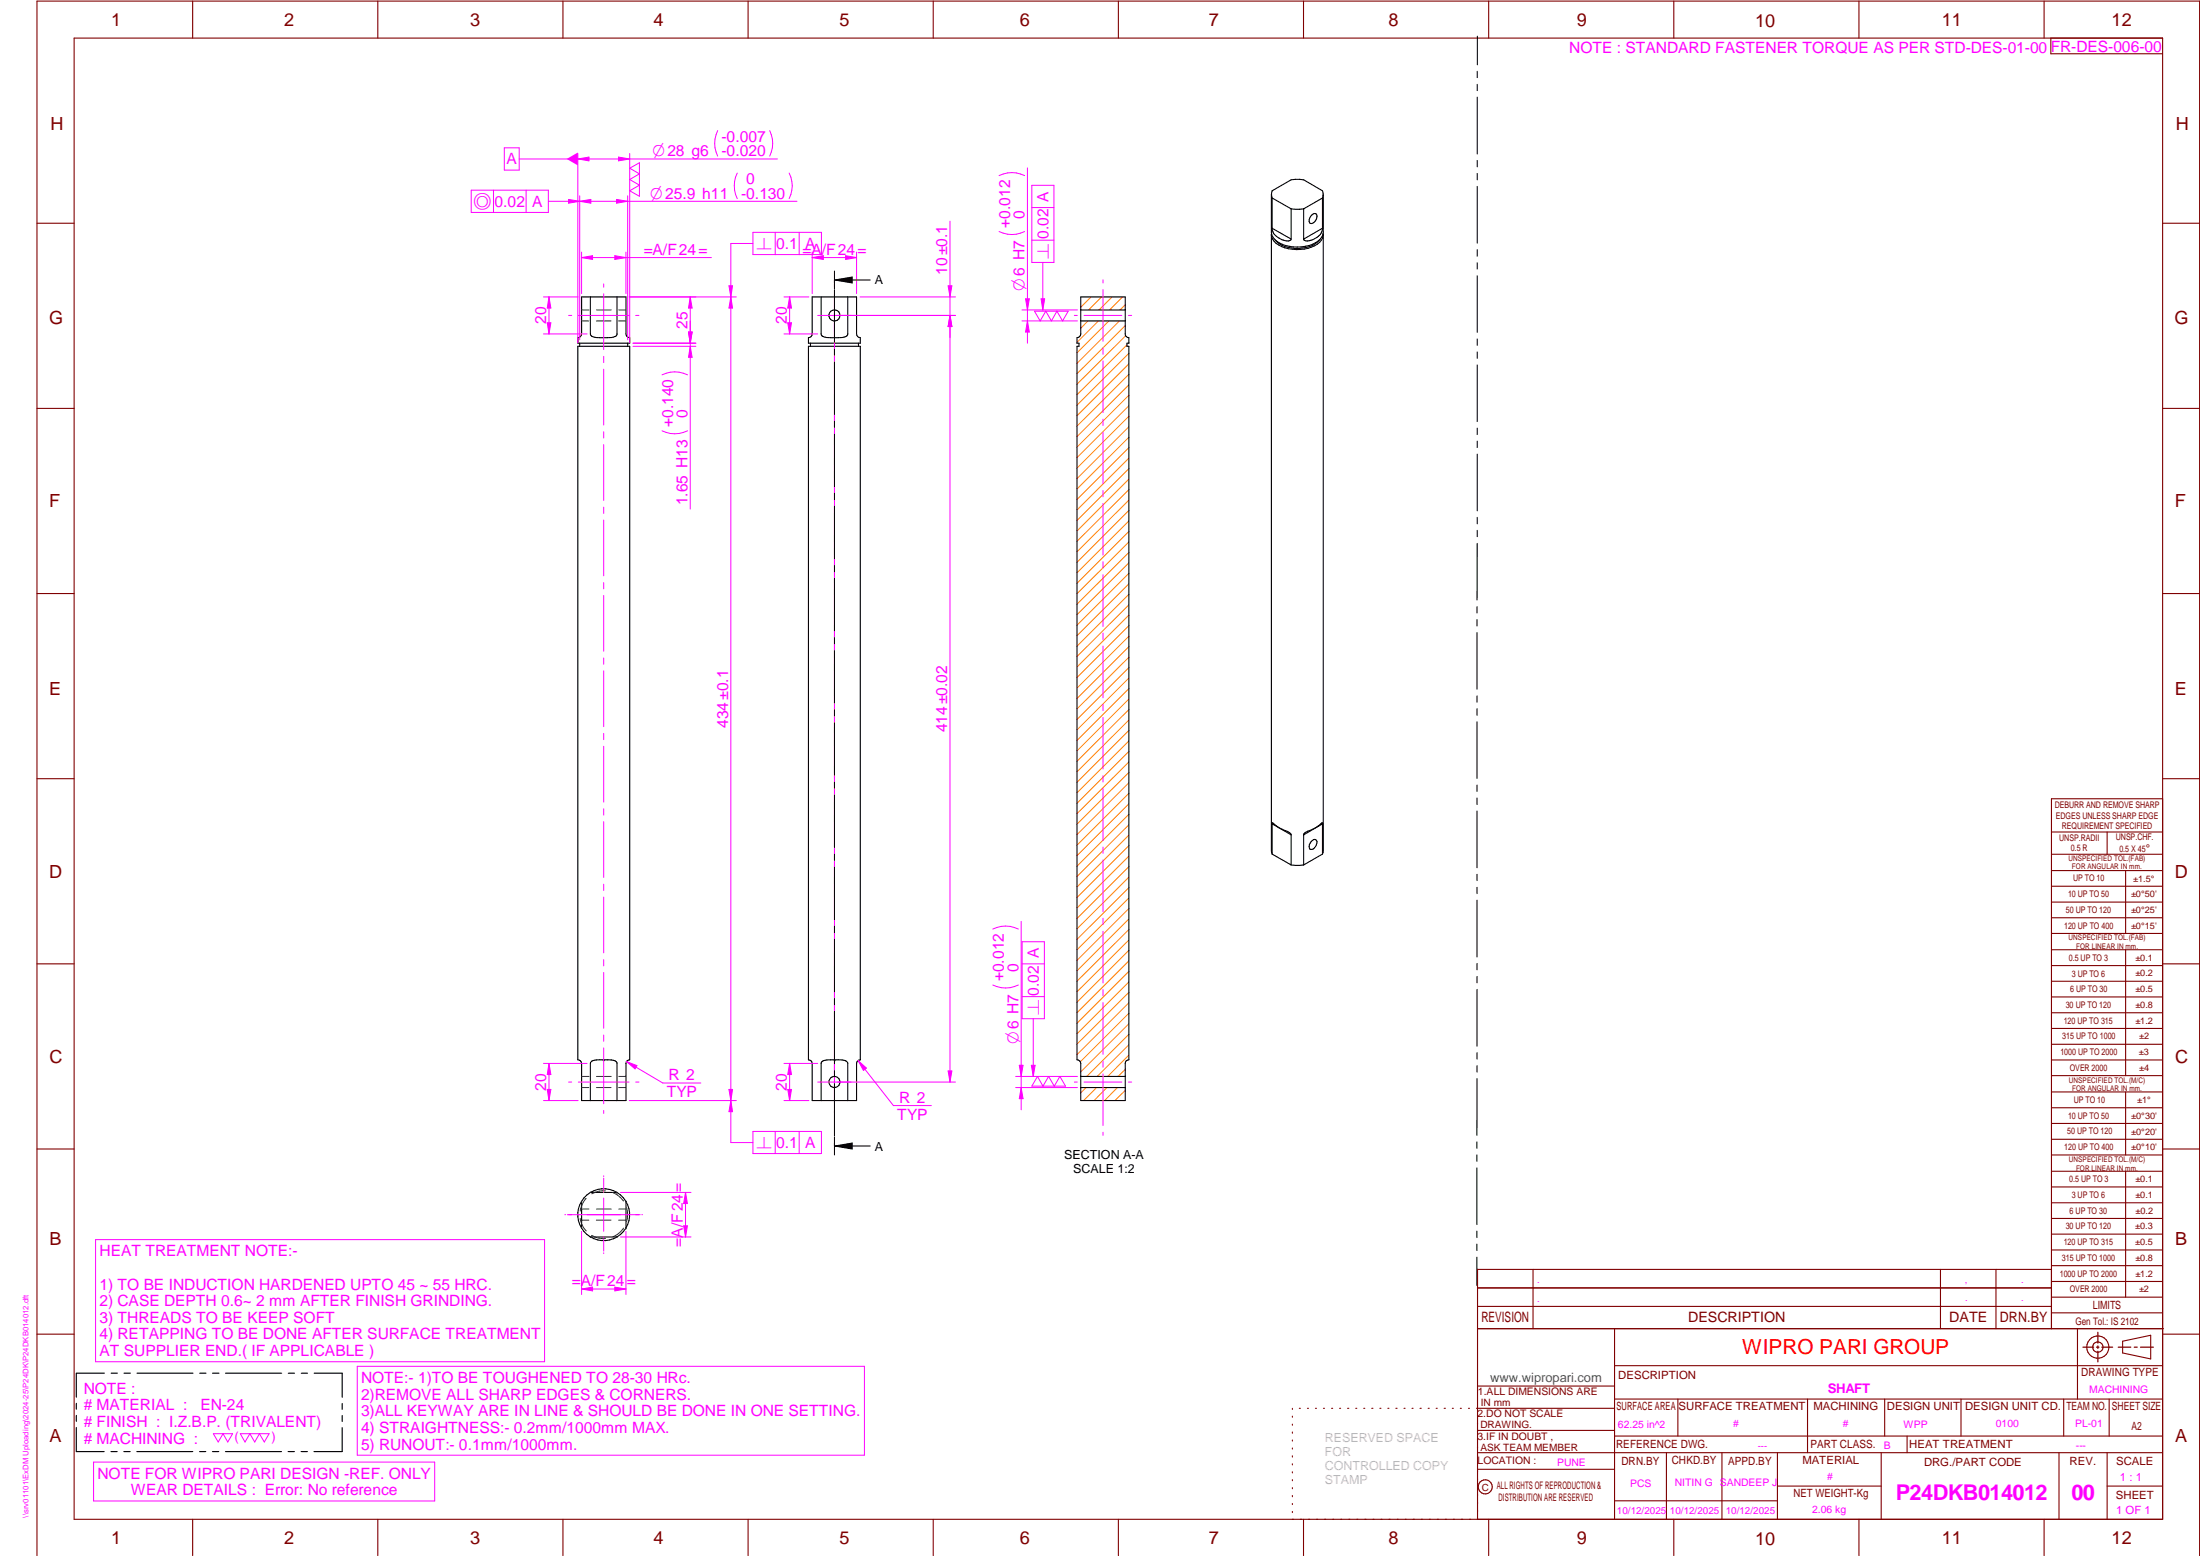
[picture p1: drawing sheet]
<svg xmlns="http://www.w3.org/2000/svg" width="594mm" height="420mm" viewBox="0 0 594 420" stroke-linecap="round" stroke-linejoin="round" font-family="sans-serif">
<g fill="none" stroke="#800000" stroke-width=".3">
<path d="M20 10.3h564v400h-564zM52 .3v10M102 .3v10M152 .3v10M202 .3v10M252 .3v10M302 .3v10M352 .3v10M402 .3v10M452 .3v10M502 .3v10M552 .3v10"/>
<path d="M553.8 10.3v4.2h30.1M10 60.3h10M584 60.3h10M10 110.3h10M584 110.3h10M10 160.3h10M584 160.3h10M10 210.3h10M584 215.7h-30v143.1M584 210.3h10M554 224.7h30M554 230.7h30"/>
<path d="M554 235.1h30M554 239.3h30M569 224.7v6M574 235.1v17M554 243.6h30M554 247.8h30M554 252.1h30M554 256.5h30M574 256.5v33.9M10 260.3h10M554 260.7h30M554 265h30"/>
<path d="M554 269.2h30M554 273.5h30M554 277.7h30M584 260.3h10M554 282h30M554 286.2h30M554 290.4h30M554 294.9h30M554 299.1h30M574 294.9v17M10 310.3h10M554 303.4h30"/>
<path d="M554 307.6h30M554 311.9h30M554 316.3h30M574 316.3v34M584 310.3h10M554 320.5h30M554 324.8h30M554 329h30M554 333.2h30M554 337.5h30M399 358.8h185.2M399 352.8h155"/>
<path d="M399 347.8h155M414 342.8v16M436 358.8v51.5M524 342.8v16M539 342.8v16M554 341.8h30M554 346h30M554 350.3h30M554 354.5h30M554 342.8h-155v67.5M561 358.8v19M10 360.3h10"/>
<path d="M399 374.3h37M436 368.8h148M436 377.8h148M453.1 377.8v10M488.1 377.8v14.5M508.9 377.8v10M529.5 377.8v10M557.3 377.8v10M569.5 377.8v10M573.2 362.2l7.6-1.6v6.3l-7.6-1.6zM584 360.3h10M349 380.3v.3"/>
<path d="M349 382.4v.3M349 384.6v.3M349 386.7v.3M349 388.8v.3M349 391v.3M349 393.1v.3M349 395.3v.3M349 397.4v.3M349 399.5v.3M350.9 380.3h.2M353.1 380.3h.2M355.2 380.3h.3"/>
<path d="M357.4 380.3h.3M359.6 380.3h.3M361.7 380.3h.3M363.9 380.3h.3M366.1 380.3h.3M368.3 380.3h.2M370.4 380.3h.3M372.6 380.3h.3M374.8 380.3h.3M376.9 380.3h.4M379.1 380.3h.3M381.3 380.3h.3"/>
<path d="M383.4 380.3h.4M385.6 380.3h.3M387.8 380.3h.3M390 380.3h.3M392.2 380.3h.3M394.3 380.3h.3M396.5 380.3h.3M398.7 380.3h37.3M399 386.2h37M399 396.7h37M436 387.8h148M450 392.3v18"/>
<path d="M465 392.3v18M480 392.3v18M508 392.3v18M515 387.8v4.5M556 392.3v18M569 392.3v18M584 392.3h-185M52 410.3v9.7M102 410.3v9.7M152 410.3v9.7M202 410.3v9.7M252 410.3v9.7"/>
<path d="M302 410.3v9.7M349 401.7v.3M349 403.8v.4M349 406v.3M349 408.1v.3M352 410.3v9.7M402 410.3v9.7M436 405.3h44M452 410.3v9.7M480 401.3h28M502 410.3v9.7M552 410.3v9.7"/>
<path d="M569 401.3h15M10 420v-419.7h584v419.7"/>
<circle cx="566.5" cy="363.8" r="2.99"/>
<circle cx="566.5" cy="363.7" r="1.41"/>
<circle cx="401.1" cy="401.5" r="1.9"/>
</g>
<g fill="none" stroke="#f0f" stroke-width=".27">
<path d="M163 76.7v.9M163 79.3v15.1M225.3 76.7v.9M225.3 79.3v218.7M153.5 85.2h.9M156.2 85.2h13.7M163 96.2v1.7M163 99.7v15.1M169.9 80.2h28.9M171.7 85.2h.8M197.4 80.2l.4 3h-1zM220.8 85.2h9"/>
<path d="M163 116.6v1.7M163 120.1v15M163 136.9v1.7M163 140.4v15.1M163 157.3v1.7M163 160.8v15.1M163 177.7v1.7M163 181.1v15.1M163 198v1.7M163 201.5v15.1M163 218.4v1.7M163 221.9v15"/>
<path d="M163 238.8v1.7M163 242.2v15.1M163 259.1v1.7M163 262.6v15.1M163 279.5v1.7M153.5 292.2h.9M156.2 292.2h13.7M163 283v15M163 299.8v.9M169.9 297.2h28.9M171.7 292.2h.8M220.8 292.2h9"/>
<path d="M225.3 299.8v.9M163 317.5v.2M163 318.1v3.3M152.5 328h.2M153.2 328h19.7M163 321.8v.2M163 323.5v9M163 334v.1M163 334.6v3.2M163 338.3v.2M173.3 328h.2M25.3 394.8h92.1v10.5h-92.1z"/>
<path d="M57.6 387.1h5.2l-1.3 2.3-1.3-2.3-1.3 2.3zM64.9 387.1h7.8l-1.3 2.3-1.3-2.3-1.3 2.3-1.3-2.3-1.3 2.3z"/>
</g>
<g fill="none" stroke="#000" stroke-width=".3">
<path d="M398.9 19.3v1.7M398.9 9.8v7.7M398.9 22.8v1.7M398.9 26.2v15.4M343.4 52.8l.1 .7M343.5 53.5v8.3a4.3 4.3 0 0 0 4.9 3.1l.3-.3M343.5 53.5l5.2 2.9M348.7 56.4h3.3M348.7 56.4v8.2M352 56.4v8.2M354.2 58.1a.79 .79 0 0 1 1.1-.4 .79 .79 0 0 1 .3 1.2l-.5 .8a1.02 1.02 0 0 1-1.5 .4 1.87 1.87 0 0 1 .6-2zM357.1 53.5l-5.1 2.9"/>
<path d="M357.1 53.5v8.3a4.2 4.2 0 0 1-4.9 3.1l-.2-.3M357.3 52.5v10.2a5 5 0 0 1-4.8 3.8 8.7 8.7 0 0 1-8.8-2.6l-.4-1.2 .1-10.5 .1-.7 5.2-2.9h3.3l5.1 2.9 .2 1.3-.2 .7M398.9 43.3v1.7M398.9 46.9v1.7M398.9 50.3v15.4M343.3 63.4v166.3l.2 .9M343.4 63l-.1 .4M343.5 61.6l5.2 3M344.3 64.8a8.7 8.7 0 0 0 8.5 2 5.9 5.9 0 0 0 3.5-2M357.1 61.6l-5.1 3M357.3 63a3.7 3.7 0 0 1-3.1 3.7 10.2 10.2 0 0 1-10.2-1.5l-.6-1.2-.1-.6M357.3 63.4v166.3l-.2 .9"/>
<path d="M398.9 67.4v1.8M398.9 71v1.6M398.9 74.5v15.2M156 93.5h14v192.7a1.01 1.01 0 0 0-1 .9v10.1h-12v-10.1a1.01 1.01 0 0 0-1-.9zM156.5 92.7v.8M157 80.2h12v10a1.01 1.01 0 0 0 1 1v1.5h-14v-1.5a1.01 1.01 0 0 0 1-1zM159.4 80.2v10l.4 .6a13.8 13.8 0 0 0 6.4 0l.4-.6v-10M169.5 92.7v.8M218.3 93.5h14v192.7a1.01 1.01 0 0 0-1 .9v10.1h-12v-10.1a1.01 1.01 0 0 0-1-.9zM218.9 92.7v.8M219.3 80.2h12v10a1.01 1.01 0 0 0 1 1v1.5h-14v-1.5a1.01 1.01 0 0 0 1-1zM228.9 80.2v10l-.3 .6a13.8 13.8 0 0 1-6.5 0l-.4-.6v-10"/>
<path d="M231.8 92.7v.8M398.9 91.5v1.8M398.9 95v1.7M398.9 98.6v15.2M398.9 115.6v1.7M398.9 119.1v1.7M398.9 122.6v15.3M398.9 139.7v1.7M398.9 143.2v1.7M398.9 146.7v15.3M398.9 163.8v1.7M398.9 167.3v1.7"/>
<path d="M398.9 170.8v15.3M398.9 187.9v1.7M398.9 191.4v1.7M398.9 194.9v15.3M398.9 212v1.7M398.9 215.5v1.7M398.9 219v15.3M343.5 230.6l5.2 3M343.5 222.5l5.2 2.9M348.7 225.4v8.2M348.7 225.4l-.5-.6a14.1 14.1 0 0 1-4.6-2.6l-.1 8.4M352 233.6h-3.3"/>
<path d="M352 225.4l.4-.6a14.1 14.1 0 0 0 4.7-2.6v8.4M352 225.4v8.2M354.4 226.9l.3-.2a.64 .64 0 0 1 .9 .5 1.7 1.7 0 0 1-1.9 2 1.83 1.83 0 0 1 .7-2.3zM357.1 230.6l-5.1 3M357.1 222.5l-5.1 2.9M398.9 236.1v1.7M398.9 239.6v1.7M398.9 243.1v15.3M398.9 260.2v1.7M398.9 263.7v1.7M398.9 267.2v15.3M166.6 297.2v-10.1l-.4-.5a13.8 13.8 0 0 0-6.4 0l-.4 .5v10.1"/>
<path d="M221.7 297.2v-10.1l.4-.5a13.8 13.8 0 0 1 6.5 0l.3 .5v10.1M398.9 284.3v1.7M398.9 287.8v1.7M398.9 291.3l-.1 15.3M398.8 308.4v1.6M398.8 311.9v1.7M398.8 315.4v15.3M157 324.4a6.8 6.8 0 0 0 0 7.2M157 331.6l.7 .9 1.7 1.5M157 324.4v7.2M159.4 322l-1.7 1.5-.7 .9M159.4 322h7.2"/>
<path d="M159.4 334h7.2M166.6 322l1.8 1.5 .6 .9M166.6 322a7 7 0 0 0-7.2 0M166.6 334a7 7 0 0 1-7.2 0M169 324.4a7 7 0 0 1 0 7.2M169 331.6l-.6 .9-1.8 1.5M169 324.4v7.2M398.8 332.4v1.8M398.8 336v1.7M398.8 339.5v7.6M20.6 378.9v1.6M28.2 370.8h-7.6v6.5"/>
<path d="M30 370.8h1.7M33.5 370.8h1.7M37 370.8h15.1M53.9 370.8h1.7M57.4 370.8h1.7M60.9 370.8h15.2M77.8 370.8h1.7M81.4 370.8h1.7M84.8 370.8h7.6v6.5M92.4 379v1.6M20.6 385.4v6.6h7.5M20.6 382.2v1.6"/>
<path d="M30 392h1.7M33.4 392h1.8M37 392h15.1M53.9 392h1.7M57.4 392h1.7M60.9 392h15.1M77.8 392h1.7M81.3 392h1.7M92.4 385.5v6.5h-7.6M92.4 382.2v1.6"/>
<circle cx="225.3" cy="85.2" r="1.49"/>
<circle cx="225.3" cy="292.2" r="1.5"/>
</g>
<path d="M566.5 359.7v3M562.5 363.8h2.9M566.1 363.8h.7M566.5 363.4v.7M566.5 364.9v2.8M567.6 363.8h2.9M572 363.8h3.4M576.3 363.8h.8M578 363.8h3.5" fill="none" stroke="#800000" stroke-width=".34"/>
<g fill="none" stroke="#008000" stroke-width=".27">
<path d="M157 86.7h2M157 83.7h2M161 86.7h4M161.1 83.7h4M167 86.7h2M167.1 83.7h1.9M157 293.7h2M157 290.7h2M161 293.7h4M161.1 290.7h4M162.9 286.2h.1M163 286.2h.1"/>
<path d="M163.2 286.2h.1M167 293.7h2M167.1 290.7h1.9M225.1 286.2h.1M225.4 286.2h.1M225.5 286.2h.1M156.7 329a6.4 6.4 0 0 0 1.6 3.4M156.9 324.7h-.1M157 331.5v.1M157 329.5h2M157 324.4v.1M157 326.5h2"/>
<path d="M158.3 323.6a5.6 5.6 0 0 0-1.6 3.4M159.4 334l.1 .1M159.5 321.9l-.1 .1M159.7 334.1l.1 .1M159.8 333.6h.1M159.8 333.6a6 6 0 0 0 3.7 .8M161 329.5h4M161.1 326.5h4M163.5 321.6a6.3 6.3 0 0 0-3.7 .8M165.4 322a6.2 6.2 0 0 1 3 2.3M166.4 334.1l-.2 .1M166.4 321.9h.1"/>
<path d="M166.6 321.9h.1M166.6 334l-.1 .1M167 329.5h2M167.1 326.5h1.9M168.4 331.6a6.1 6.1 0 0 1-3 2.4M169 324.4h.1M169 331.6h.1M169.1 324.5l.1 .1M169.2 326.1a6.1 6.1 0 0 1 0 3.8"/>
</g>
<path d="M197.4 80.2l.4 3h-1z" fill="#f0f"/>
<path d="M196.8 294.2h1l-.4 3z" fill="none" stroke="#f0f" stroke-width=".27"/>
<path d="M196.8 294.2h1l-.4 3z" fill="#f0f"/>
<path d="M197.4 80.2v217M157 332.5v17M169 332.5v17M157 348.1l3-.5v1z" fill="none" stroke="#f0f" stroke-width=".27"/>
<path d="M157 348.1l3-.5v1z" fill="#f0f"/>
<path d="M166 347.6l3 .5-3 .5z" fill="none" stroke="#f0f" stroke-width=".27"/>
<path d="M166 347.6l3 .5-3 .5z" fill="#f0f"/>
<path d="M167.5 334h19.1M167.5 322h19.1M184.6 331h1l-.5 3zM157 348.1h12" fill="none" stroke="#f0f" stroke-width=".27"/>
<path d="M184.6 331h1l-.5 3z" fill="#f0f"/>
<path d="M185.1 322l.5 3h-1z" fill="none" stroke="#f0f" stroke-width=".27"/>
<path d="M185.1 322l.5 3h-1z" fill="#f0f"/>
<path d="M157 69.6l3-.6v1.1zM157 68.1v11.2M169 68.1v11.2M185.1 322v12" fill="none" stroke="#f0f" stroke-width=".27"/>
<path d="M157 69.6l3-.6v1.1z" fill="#f0f"/>
<path d="M166 69l3 .6-3 .5z" fill="none" stroke="#f0f" stroke-width=".27"/>
<path d="M166 69l3 .6-3 .5z" fill="#f0f"/>
<path d="M157 69.6h35.1M219.3 68.1v11.2M219.3 69.6l3-.6v1.1zM231.3 68.1v11.2" fill="none" stroke="#f0f" stroke-width=".27"/>
<path d="M219.3 69.6l3-.6v1.1z" fill="#f0f"/>
<path d="M228.3 69l3 .6-3 .5z" fill="none" stroke="#f0f" stroke-width=".27"/>
<path d="M228.3 69l3 .6-3 .5z" fill="#f0f"/>
<path d="M219.3 69.6h12M211.7 287.1h9.1M211.7 297.2h6.7M212.7 294.2h1l-.5 3z" fill="none" stroke="#f0f" stroke-width=".27"/>
<path d="M212.7 294.2h1l-.5 3z" fill="#f0f"/>
<path d="M213.2 287.1l.5 3.1h-1z" fill="none" stroke="#f0f" stroke-width=".27"/>
<path d="M213.2 287.1l.5 3.1h-1z" fill="#f0f"/>
<path d="M211.7 90.2h9.1M211.7 80.2h6.7M213.2 80.2l.5 3h-1zM213.2 287.1v10.1" fill="none" stroke="#f0f" stroke-width=".27"/>
<path d="M213.2 80.2l.5 3h-1z" fill="#f0f"/>
<path d="M212.7 87.2h1l-.5 3z" fill="none" stroke="#f0f" stroke-width=".27"/>
<path d="M212.7 87.2h1l-.5 3z" fill="#f0f"/>
<path d="M256 77.2h1l-.5 3zM213.2 80.2v10M226.2 85.2h31.8M232.2 80.2h25.8" fill="none" stroke="#f0f" stroke-width=".27"/>
<path d="M256 77.2h1l-.5 3z" fill="#f0f"/>
<path d="M256.5 85.2l.5 3h-1z" fill="none" stroke="#f0f" stroke-width=".27"/>
<path d="M256.5 85.2l.5 3h-1z" fill="#f0f"/>
<path d="M256.5 59.7v31.5M226.2 85.2h31.8M256.5 85.2l.5 3h-1zM226.2 292.2h31.8" fill="none" stroke="#f0f" stroke-width=".27"/>
<path d="M256.5 85.2l.5 3h-1z" fill="#f0f"/>
<path d="M256 289.2h1l-.5 3z" fill="none" stroke="#f0f" stroke-width=".27"/>
<path d="M256 289.2h1l-.5 3z" fill="#f0f"/>
<path d="M146.8 90.2h11.7M146.8 80.2h9.3M148.2 80.2l.6 3h-1zM256.5 85.2v207" fill="none" stroke="#f0f" stroke-width=".27"/>
<path d="M148.2 80.2l.6 3h-1z" fill="#f0f"/>
<path d="M147.8 87.2h1l-.6 3z" fill="none" stroke="#f0f" stroke-width=".27"/>
<path d="M147.8 87.2h1l-.6 3z" fill="#f0f"/>
<path d="M148.2 80.2v10M169.9 80.2h18M170.9 92.7h17M186.4 80.2l.5 3h-1z" fill="none" stroke="#f0f" stroke-width=".27"/>
<path d="M186.4 80.2l.5 3h-1z" fill="#f0f"/>
<path d="M185.9 89.7h1l-.5 3z" fill="none" stroke="#f0f" stroke-width=".27"/>
<path d="M185.9 89.7h1l-.5 3z" fill="#f0f"/>
<path d="M170.9 93.5h17M170.9 92.7h17M186.4 80.2v12.5M186.4 93.5l.5 3h-1zM185.7 116.3a7.8 7.8 0 0 1-6.9 0M185.7 101.2a7.8 7.8 0 0 0-6.9 0" fill="none" stroke="#f0f" stroke-width=".27"/>
<path d="M186.4 93.5l.5 3h-1z" fill="#f0f"/>
<path d="M185.9 89.7h1l-.5 3z" fill="none" stroke="#f0f" stroke-width=".27"/>
<path d="M185.9 89.7h1l-.5 3z" fill="#f0f"/>
<path d="M186.4 86.7v50.8M146.8 287.1h11.7M146.8 297.2h9.3M147.8 294.2h1l-.6 3z" fill="none" stroke="#f0f" stroke-width=".27"/>
<path d="M147.8 294.2h1l-.6 3z" fill="#f0f"/>
<path d="M148.2 287.1l.6 3.1h-1z" fill="none" stroke="#f0f" stroke-width=".27"/>
<path d="M148.2 287.1l.6 3.1h-1z" fill="#f0f"/>
<path d="M156.5 54.4l3-.6v1.1zM156.5 52.9v38.9M169.5 52.9v38.9M199.1 46.7a7.8 7.8 0 0 0 0 6.9M213.1 46.7a7.5 7.5 0 0 1 0 6.9M148.2 287.1v10.1" fill="none" stroke="#f0f" stroke-width=".27"/>
<path d="M156.5 54.4l3-.6v1.1z" fill="#f0f"/>
<path d="M166.5 53.8l3 .6-3 .5z" fill="none" stroke="#f0f" stroke-width=".27"/>
<path d="M166.5 53.8l3 .6-3 .5z" fill="#f0f"/>
<path d="M193.8 35.3a7.8 7.8 0 0 0 0 6.9M207.8 35.3a7.8 7.8 0 0 1 0 6.9M156 42.9l3-.5v1zM156 41.4v51.2M156.5 54.4h58.7M170 41.4v51.2" fill="none" stroke="#f0f" stroke-width=".27"/>
<path d="M156 42.9l3-.5v1z" fill="#f0f"/>
<path d="M167 42.4l3 .5-3 .5z" fill="none" stroke="#f0f" stroke-width=".27"/>
<path d="M167 42.4l3 .5-3 .5z" fill="#f0f"/>
<g fill="none" stroke="#f0f" stroke-width=".27">
<path d="M156 42.9h53.9M269.8 47.4a7.8 7.8 0 0 1 6.9 0M269.8 62.5a7.8 7.8 0 0 0 6.9 0M297.9 75.6v.8M297.9 78.2v14M276 86.7h15M276 83.7h15M277.4 86.7l.6 3h-1.1zM290.1 85.2h.8M292.7 85.2h10.2M297.9 93.9v1.8M297.9 97.5v13.9"/>
<path d="M304.7 85.2h.9M297.9 113.2v1.7M297.9 116.7v13.9M297.9 132.5v1.7M297.9 135.9v14M297.9 151.7v1.7M297.9 155.2v14M297.9 170.9v1.8M297.9 174.5v13.9M297.9 190.2v1.7M297.9 193.7v13.9M297.9 209.5v1.7"/>
<path d="M297.9 212.9v14M297.9 228.7v1.7M297.9 232.2v14M297.9 247.9v1.8M297.9 251.5v13.9M297.9 267.2v1.7M297.9 270.7v14M290.1 292.2h.8M292.7 292.2h10.2M297.9 286.5v1.7M297.9 290v13.9M304.7 292.2h.9"/>
<path d="M297.9 305.7v.9"/>
</g>
<g fill="none" stroke="#000" stroke-width=".27">
<path d="M225.3 73.2v4.8M225.3 78.2v14.2M225.3 75.6h9.7M225.3 75.6l4.8-.8v1.6zM225.3 94.2v1.7M225.3 97.7v14.2M225.3 113.7v1.7M225.3 117.2v14.2M225.3 133.2v1.7M225.3 136.7v14.2M225.3 152.7v1.7M225.3 156.2v14.2"/>
<path d="M225.3 172.2v1.7M225.3 175.7v14.2M225.3 191.6v1.8M225.3 195.2v14.1M225.3 211.2v1.7M225.3 214.6v14.3M225.3 230.6v1.7M225.3 234.1v14.2M225.3 250.1v1.7M225.3 253.6v14.2M225.3 269.6v1.7M225.3 273.1v14.2"/>
<path d="M225.3 289.1v1.7M225.3 292.6v14.2M225.3 309.5l4.8-.8v1.6zM225.3 307v4.9M225.3 309.5h9.7"/>
</g>
<path d="M225.3 75.6l4.8-.8v1.6zM225.3 309.5l4.8-.8v1.6z" fill="#000"/>
<g fill="none" stroke="#ff8000" stroke-width=".27">
<path d="M293.8 86.7l-2 1.9M294.6 80.2l-2.8 2.8M296.6 86.7l-5.8 5.8M297.5 80.2l-3.5 3.5M299.5 86.7l-8.7 8.6M300.3 80.2l-3.5 3.5M302.3 86.7l-11.5 11.4M303.1 80.2l-3.5 3.5M303.9 82.3l-1.4 1.4M303.9 87.9l-13.1 13M304 90.6l-13.2 13.2M304.3 93.1l-13.5 13.5"/>
<path d="M304.8 92.6v.1M304.8 95.4l-14 14M304.8 98.3l-14 14M304.8 101.1l-14 14M304.8 103.9l-14 14M304.8 106.7l-14 14M304.8 109.6l-14 14M304.8 112.4l-14 14M304.8 115.2l-14 14M304.8 118.1l-14 13.9M304.8 120.9l-14 14M304.8 123.7l-14 14"/>
<path d="M304.8 126.5l-14 14M304.8 129.4l-14 14M304.8 132.2l-14 14M304.8 135l-14 14M304.8 137.8l-14 14M304.8 140.7l-14 14M304.8 143.5l-14 14M304.8 146.3l-14 14M304.8 149.2l-14 14M304.8 152l-14 14M304.8 154.8l-14 14M304.8 157.6l-14 14.1"/>
<path d="M304.8 160.5l-14 14M304.8 163.3l-14 14M304.8 166.1l-14 14M304.8 169l-14 14M304.8 171.8l-14 14M304.8 174.6l-14 14M304.8 177.5l-14 13.9M304.8 180.3l-14 14M304.8 183.1l-14 14M304.8 185.9l-14 14M304.8 188.8l-14 14M304.8 191.6l-14 14"/>
<path d="M304.8 194.4l-14 14M304.8 197.2l-14 14M304.8 200.1l-14 14M304.8 202.9l-14 14M304.8 205.7l-14 14M304.8 208.6l-14 13.9M304.8 211.4l-14 14M304.8 214.2l-14 14M304.8 217l-14 14.1M304.8 219.9l-14 14M304.8 222.7l-14 14M304.8 225.5l-14 14"/>
<path d="M304.8 228.3l-14 14.1M304.8 231.2l-14 14M304.8 234l-14 14M304.8 236.9l-14 13.9M304.8 239.7l-14 14M304.8 242.5l-14 14M304.8 245.3l-14 14M304.8 248.2l-14 14M304.8 251l-14 14M304.8 253.8l-14 14M304.8 256.6l-14 14M304.8 259.5l-14 14"/>
<path d="M304.8 279.3l-11.4 11.4M304.8 262.3l-14 14M304.8 265.1l-14 14M304.8 268l-14 13.9M304.8 270.8l-14 14M304.8 276.4l-13 13M304.8 273.6l-13.1 13.1M293.3 293.7l-1.5 1.4M296.1 293.7l-3.5 3.5M298.9 293.7l-3.5 3.5M301.7 293.7l-3.4 3.5M303.9 294.4l-2.8 2.8"/>
<path d="M303.9 288.8l-2 1.9M304.8 284.9l-5.7 5.8M304.8 282.1l-8.5 8.6"/>
</g>
<path d="M291.8 80.2h12.1v10a.94 .94 0 0 0 .9 1v1.5h-.5v.8h.5v192.7a.94 .94 0 0 0-.9 .9v10.1h-12.1v-10.1a1.01 1.01 0 0 0-1-.9v-192.7h.6v-.8h-.6v-1.5a1.01 1.01 0 0 0 1-1zM291.8 86.7h12.1M291.8 83.7h12.1M291.8 293.7h12.1M291.8 290.7h12.1" fill="none" stroke="#000" stroke-width=".3"/>
<path d="M277.4 86.7l.6 3h-1.1z" fill="#f0f"/>
<path d="M276.9 80.7h1.1l-.6 3z" fill="none" stroke="#f0f" stroke-width=".27"/>
<path d="M276.9 80.7h1.1l-.6 3z" fill="#f0f"/>
<path d="M277.4 45.3v47.4M275 250.9a7.8 7.8 0 0 0-6.9 0M275 266a7.8 7.8 0 0 1-6.9 0M274.3 293.7h16.7M274.3 290.7h16.7M275.8 293.7l.5 3h-1.1z" fill="none" stroke="#f0f" stroke-width=".27"/>
<path d="M275.8 293.7l.5 3h-1.1z" fill="#f0f"/>
<path d="M275.2 287.7h1.1l-.5 3z" fill="none" stroke="#f0f" stroke-width=".27"/>
<path d="M275.2 287.7h1.1l-.5 3z" fill="#f0f"/>
<path d="M140.2 42.9h15.8M275.8 248.8v50.9M96.5 368.9h136.9v24h-136.9z" fill="none" stroke="#f0f" stroke-width=".27"/>
<path d="M153 42.9l3-1.7v3.5z" fill="#f0f"/>
<path d="M136.2 39.9h4v6h-4zM148.1 54.4h8.4" fill="none" stroke="#f0f" stroke-width=".27"/>
<path d="M153.5 53.8l3 .6-3 .5z" fill="#f0f"/>
<path d="M127.2 51.4h20.9v6h-20.9zM133.3 51.4v6M142.1 51.4v6M153.5 53.8l3 .6-3 .5zM169.2 286.6l9.8 5.8h10.3M169.2 286.6l2.8 1.1-.5 .9z" fill="none" stroke="#f0f" stroke-width=".27"/>
<path d="M169.2 286.6l2.8 1.1-.5 .9z" fill="#f0f"/>
<path d="M231.7 286.4l2.3 2-.8 .7zM231.7 286.4l9.6 12.1h10.2" fill="none" stroke="#f0f" stroke-width=".27"/>
<path d="M231.7 286.4l2.3 2-.8 .7z" fill="#f0f"/>
<path d="M281.6 70.9v12.8M279.4 84h9.1l-1.6 2.7-1.5-2.7-1.5 2.7-1.5-2.7-1.5 2.7zM280.2 290.7l1.4 2.6 1.6-2.6 1.5 2.6 1.5-2.6 1.5 2.6h-9.1z" fill="none" stroke="#f0f" stroke-width=".27"/>
<path d="M281.1 80.7h1l-.5 3z" fill="#f0f"/>
<path d="M278.6 56h6M278.6 50h6v20.9h-6zM278.6 64.9h6M281.1 80.7h1l-.5 3zM279 275.1v15.6" fill="none" stroke="#f0f" stroke-width=".27"/>
<path d="M278.5 287.7h1l-.5 3z" fill="#f0f"/>
<path d="M197.4 65.7v14.5M276 254.3h6v20.8h-6zM276 269.1h6M276 260.3h6M278.5 287.7h1l-.5 3z" fill="none" stroke="#f0f" stroke-width=".27"/>
<path d="M196.8 77.2h1l-.4 3z" fill="#f0f"/>
<path d="M196.8 77.2h1l-.4 3zM197.4 65.7h5.9M203.3 62.7h18.5v6h-18.5zM209.3 62.7v6M215.8 62.7v6M197.4 297.2v11.3" fill="none" stroke="#f0f" stroke-width=".27"/>
<path d="M197.4 297.2l.4 3h-1z" fill="#f0f"/>
<path d="M170 45.4l2.7-1.5v9.1l-2.7-1.5 2.7-1.5-2.7-1.5 2.7-1.6zM197.4 297.2l.4 3h-1zM197.4 308.5h5.9M203.3 305.5h18.5v6h-18.5zM209.3 305.5v6M215.8 305.5v6M25.8 334.7h121.3v33h-121.3z" fill="none" stroke="#f0f" stroke-width=".27"/>
<g font-size="5.9" fill="#f0f">
<text x="511.9" y="405.1">P24DKB014012</text>
<text x="559.4" y="405.1">00</text>
</g>
<text font-size="5.6" fill="#f00" x="470.5" y="365.5">WIPRO PARI GROUP</text>
<g font-size="4.9" fill="#800000">
<text x="30" y="6.9">1</text>
<text x="76.7" y="6.9">2</text>
<text x="127" y="6.9">3</text>
<text x="176.5" y="6.9">4</text>
<text x="226.7" y="6.9">5</text>
<text x="275.4" y="6.9">6</text>
<text x="326.4" y="6.9">7</text>
<text x="375" y="6.9">8</text>
<text x="425.8" y="6.9">9</text>
<text x="473.9" y="7.3">10</text>
<text x="524.3" y="6.9">11</text>
<text x="570.2" y="6.9">12</text>
<text x="13.6" y="35.1">H</text>
<text x="587.6" y="35.1">H</text>
<text x="13.2" y="87.5">G</text>
<text x="587.2" y="87.5">G</text>
<text x="13.2" y="137">F</text>
<text x="587.2" y="137">F</text>
<text x="13.2" y="187.6">E</text>
<text x="587.2" y="187.6">E</text>
<text x="13.2" y="237">D</text>
<text x="587.2" y="237">D</text>
<text x="13.4" y="287.1">C</text>
<text x="587.4" y="287.1">C</text>
<text x="13.4" y="336.2">B</text>
<text x="587.4" y="336.2">B</text>
<text x="13.4" y="389.3">A</text>
<text x="587.4" y="389.3">A</text>
<text x="30" y="416.9">1</text>
<text x="76.7" y="416.9">2</text>
<text x="127" y="416.9">3</text>
<text x="176.5" y="416.9">4</text>
<text x="226.7" y="416.9">5</text>
<text x="275.4" y="416.9">6</text>
<text x="326.4" y="416.9">7</text>
<text x="375" y="416.9">8</text>
<text x="425.8" y="416.9">9</text>
<text x="473.9" y="417.3">10</text>
<text x="524.3" y="416.9">11</text>
<text x="570.2" y="416.9">12</text>
</g>
<g font-size="4.6" fill="#f0f">
<text x="176.2" y="42.2">O28 g6</text>
<text x="175.6" y="53.6">O25.9 h11</text>
<text x="127.8" y="55.9">a</text>
<text x="204.3" y="67.3">n</text>
<text x="283.1" y="69.9" transform="rotate(-90 283.1 69.9)">n</text>
<text x="276.7" y="78.4" transform="rotate(-90 276.7 78.4)">O6 H7</text>
<text x="280.5" y="274.2" transform="rotate(-90 280.5 274.2)">n</text>
<text x="275" y="281.9" transform="rotate(-90 275 281.9)">O6 H7</text>
<text x="204.3" y="310">n</text>
</g>
<g font-size="4.2" fill="#f0f">
<text x="423.7" y="14.3">NOTE : STANDARD FASTENER TORQUE AS PER STD-DES-01-00</text>
<text x="553.8" y="14">FR-DES-006-00</text>
<text x="194.9" y="38.3">-0.007</text>
<text x="136.8" y="44.4">A</text>
<text x="194.9" y="42.2">-0.020</text>
<text x="200.1" y="53.6">-0.130</text>
<text x="201.5" y="49.7">0</text>
<text x="133.6" y="55.9">0.02 A</text>
<text x="276.7" y="59.1" transform="rotate(-90 276.7 59.1)">0</text>
<text x="272.8" y="61.5" transform="rotate(-90 272.8 61.5)">+0.012</text>
<text x="283.1" y="64.6" transform="rotate(-90 283.1 64.6)">0.02 A</text>
<text x="173.8" y="68.8">=A/F24=</text>
<text x="209.6" y="67.3">0.1 A</text>
<text x="216.7" y="68.8">=A/F24</text>
<text x="231.5" y="68.8">=</text>
<text x="255.8" y="74.3" transform="rotate(-90 255.8 74.3)">10±0.1</text>
<text x="147.5" y="87.5" transform="rotate(-90 147.5 87.5)">20</text>
<text x="185.7" y="88.8" transform="rotate(-90 185.7 88.8)">25</text>
<text x="212.5" y="87.5" transform="rotate(-90 212.5 87.5)">20</text>
<text x="185.7" y="112.9" transform="rotate(-90 185.7 112.9)">0</text>
<text x="181.8" y="115.3" transform="rotate(-90 181.8 115.3)">+0.140</text>
<text x="185.7" y="136.4" transform="rotate(-90 185.7 136.4)">1.65 H13</text>
<text x="196.6" y="196.6" transform="rotate(-90 196.6 196.6)">434±0.1</text>
<text x="255.8" y="197.7" transform="rotate(-90 255.8 197.7)">414±0.02</text>
<text x="275" y="262.5" transform="rotate(-90 275 262.5)">0</text>
<text x="271.1" y="264.9" transform="rotate(-90 271.1 264.9)">+0.012</text>
<text x="280.5" y="268.8" transform="rotate(-90 280.5 268.8)">0.02 A</text>
<text x="180.5" y="291.7">R 2</text>
<text x="147.5" y="294.5" transform="rotate(-90 147.5 294.5)">20</text>
<text x="180" y="296.2">TYP</text>
<text x="212.5" y="294.5" transform="rotate(-90 212.5 294.5)">20</text>
<text x="242.8" y="297.8">R 2</text>
<text x="242.3" y="302.3">TYP</text>
<text x="209.6" y="310">0.1 A</text>
<text x="184.4" y="321.8" transform="rotate(-90 184.4 321.8)">=</text>
<text x="26.9" y="339.2">HEAT TREATMENT NOTE:-</text>
<text x="184.4" y="336.6" transform="rotate(-90 184.4 336.6)">=A/F24</text>
<text x="154.4" y="347.3">=A/F24</text>
<text x="169.2" y="347.3">=</text>
<text x="26.9" y="348.2">1) TO BE INDUCTION HARDENED UPTO 45 ~ 55 HRC.</text>
<text x="26.9" y="352.7">2) CASE DEPTH 0.6~ 2 mm AFTER FINISH GRINDING.</text>
<text x="26.9" y="357.2">3) THREADS TO BE KEEP SOFT</text>
<text x="26.9" y="361.7">4) RETAPPING TO BE DONE AFTER SURFACE TREATMENT</text>
<text x="26.9" y="366.2">AT SUPPLIER END.( IF APPLICABLE )</text>
<text x="22.6" y="376.3">NOTE :</text>
<text x="97.5" y="373.5">NOTE:- 1)TO BE TOUGHENED TO 28-30 HRc.</text>
<text x="97.5" y="378">2)REMOVE ALL SHARP EDGES &amp; CORNERS.</text>
<text x="22.6" y="380.8"># MATERIAL :</text>
<text x="54.1" y="380.8">EN-24</text>
<text x="97.5" y="382.4">3)ALL KEYWAY ARE IN LINE &amp; SHOULD BE DONE IN ONE SETTING.</text>
<text x="22.6" y="385.3"># FINISH : I.Z.B.P. (TRIVALENT)</text>
<text x="22.6" y="389.8"># MACHINING :</text>
<text x="97.5" y="386.9">4) STRAIGHTNESS:- 0.2mm/1000mm MAX.</text>
<text x="97.5" y="391.5">5) RUNOUT:- 0.1mm/1000mm.</text>
<text x="26.3" y="399.3">NOTE FOR WIPRO PARI DESIGN -REF. ONLY</text>
<text x="35.3" y="403.8">WEAR DETAILS : Error: No reference</text>
</g>
<g font-size="3.9" fill="#800000">
<text x="400" y="357.1">REVISION</text>
<text x="455.9" y="357.1">DESCRIPTION</text>
<text x="526.4" y="357.1">DATE</text>
<text x="540" y="357.1">DRN.BY</text>
</g>
<text font-size="3.6" fill="#f0f" x="493.6" y="376.1">SHAFT</text>
<text font-size="3.5" fill="#00f" x="402.4" y="373.3">www.wipropari.com</text>
<g font-size="3.5" fill="#f0f">
<text x="63.4" y="389.1">(</text>
<text x="73.3" y="389.1">)</text>
</g>
<g font-size="3.4">
<text x="236.3" y="76.8">A</text>
<text x="236.3" y="310.7">A</text>
<text x="287.4" y="313">SECTION A-A</text>
<text x="289.8" y="316.6">SCALE 1:2</text>
</g>
<g font-size="3.4" fill="#c0c0c0">
<text x="357.8" y="389.5">RESERVED SPACE</text>
<text x="357.8" y="393.3">FOR</text>
<text x="357.8" y="397">CONTROLLED COPY</text>
<text x="357.8" y="400.8">STAMP</text>
</g>
<g font-size="3.1" fill="#800000">
<text x="565.1" y="353.5">LIMITS</text>
<text x="562" y="371.7">DRAWING TYPE</text>
<text x="437" y="372.3">DESCRIPTION</text>
<text x="436.5" y="380.8">SURFACE AREA</text>
<text x="453.3" y="380.8">SURFACE TREATMENT MACHINING</text>
<text x="509.5" y="380.8">DESIGN UNIT DESIGN UNIT CD.</text>
<text x="558" y="380.6">TEAM NO.</text>
<text x="570.3" y="380.7">SHEET SIZE</text>
<text x="575.6" y="386.1">A2</text>
<text x="436.4" y="391.1">REFERENCE DWG.</text>
<text x="437.8" y="395.5">DRN.BY</text>
<text x="451.4" y="395.4">CHKD.BY</text>
<text x="466.6" y="395.5">APPD.BY</text>
<text x="486.7" y="395.4">MATERIAL</text>
<text x="488.9" y="390.9">PART CLASS.</text>
<text x="515.6" y="390.9">HEAT TREATMENT</text>
<text x="519.6" y="395.9">DRG./PART CODE</text>
<text x="558.9" y="395.5">REV.</text>
<text x="571.4" y="395.6">SCALE</text>
<text x="484.3" y="404.2">NET WEIGHT-Kg</text>
<text x="571.4" y="404.7">SHEET</text>
</g>
<g font-size="3.1" fill="#f0f">
<text x="572.5" y="399.9">1 : 1</text>
<text x="571.4" y="408.8">1 OF 1</text>
</g>
<text font-size="3" fill="#800000" x="579.5" y="230.1">°</text>
<g font-size="2.8" fill="#800000">
<text x="560.4" y="357.7">Gen Tol.: IS 2102</text>
<text x="399.1" y="376.6">1.ALL DIMENSIONS ARE</text>
<text x="399" y="382.7">2.DO NOT SCALE</text>
<text x="399" y="388.7">3.IF IN DOUBT ,</text>
<text x="399" y="395.4">LOCATION :</text>
<text x="404.2" y="402">ALL RIGHTS OF REPRODUCTION &amp;</text>
<text x="404.7" y="405.4">DISTRIBUTION ARE RESERVED</text>
</g>
<g font-size="2.8" fill="#f0f">
<text x="564.2" y="376.2">MACHINING</text>
<text x="436.9" y="385.5">62.25 in^2</text>
<text x="468" y="385.3">#</text>
<text x="497.6" y="385.2">#</text>
<text x="514" y="385.5">WPP</text>
<text x="538.9" y="385.4">0100</text>
<text x="560.4" y="385.3">PL-01</text>
<text x="420.5" y="396">PUNE</text>
<text x="508.7" y="391.2">B</text>
<text x="560.6" y="391.2">---</text>
<text x="440.2" y="401.5">PCS</text>
<text x="452.2" y="401.3">NITIN G SANDEEP J</text>
<text x="493.4" y="399.5">#</text>
<text x="489.3" y="408.5">2.06 kg</text>
</g>
<g font-size="2.7" fill="#800000">
<text x="399.9" y="379.7">IN mm</text>
<text x="399.7" y="385.7">DRAWING.</text>
<text x="399.7" y="391.8">ASK TEAM MEMBER</text>
<text x="400.1" y="402.5">C</text>
</g>
<g font-size="2.7" fill="#f0f">
<text x="436.6" y="408.7">10/12/2025</text>
<text x="450.9" y="408.8">10/12/2025</text>
<text x="466" y="408.9">10/12/2025</text>
</g>
<g font-size="2.5" fill="#800000">
<text x="554.9" y="218.3">DEBURR AND REMOVE SHARP</text>
<text x="555.2" y="221">EDGES UNLESS SHARP EDGE</text>
<text x="556.1" y="227.1">UNSP.RADII</text>
<text x="556.8" y="223.8">REQUIREMENT SPECIFIED</text>
<text x="571.4" y="226.9">UNSP.CHF.</text>
<text x="559.2" y="229.9">0.5 R</text>
<text x="572.3" y="230.1">0.5 X 45</text>
<text x="559.8" y="238">UP TO 10</text>
<text x="576.1" y="238.1">±1.5°</text>
<text x="558.5" y="242.2">10 UP TO 50</text>
<text x="575.5" y="242.3">±0°50'</text>
<text x="557.4" y="250.7">120 UP TO 400</text>
<text x="557.9" y="246.5">50 UP TO 120</text>
<text x="575.5" y="250.7">±0°15'</text>
<text x="575.5" y="246.5">±0°25'</text>
<text x="558.7" y="259.4">0.5 UP TO 3</text>
<text x="559.5" y="263.7">3 UP TO 6</text>
<text x="576.6" y="263.6">±0.2</text>
<text x="576.6" y="259.4">±0.1</text>
<text x="559" y="267.9">6 UP TO 30</text>
<text x="576.6" y="267.9">±0.5</text>
<text x="557.8" y="272.2">30 UP TO 120</text>
<text x="576.6" y="272.2">±0.8</text>
<text x="556.9" y="280.7">315 UP TO 1000</text>
<text x="557.3" y="276.4">120 UP TO 315</text>
<text x="576.6" y="276.4">±1.2</text>
<text x="577.7" y="280.7">±2</text>
<text x="556.4" y="284.9">1000 UP TO 2000</text>
<text x="577.6" y="284.9">±3</text>
<text x="558.9" y="289.2">OVER 2000</text>
<text x="577.7" y="289.3">±4</text>
<text x="560" y="297.9">UP TO 10</text>
<text x="577.1" y="297.9">±1°</text>
<text x="558.5" y="302.1">10 UP TO 50</text>
<text x="575.5" y="302.1">±0°30'</text>
<text x="557.4" y="310.6">120 UP TO 400</text>
<text x="558.2" y="306.3">50 UP TO 120</text>
<text x="575.5" y="310.6">±0°10'</text>
<text x="575.5" y="306.4">±0°20'</text>
<text x="558.8" y="319.2">0.5 UP TO 3</text>
<text x="559.4" y="323.4">3 UP TO 6</text>
<text x="576.6" y="319.2">±0.1</text>
<text x="576.6" y="323.5">±0.1</text>
<text x="558.9" y="327.7">6 UP TO 30</text>
<text x="576.7" y="327.7">±0.2</text>
<text x="557.8" y="332">30 UP TO 120</text>
<text x="576.6" y="332">±0.3</text>
<text x="556.8" y="340.5">315 UP TO 1000</text>
<text x="557.3" y="336.3">120 UP TO 315</text>
<text x="576.6" y="336.3">±0.5</text>
<text x="576.6" y="340.5">±0.8</text>
<text x="556.2" y="344.7">1000 UP TO 2000</text>
<text x="576.6" y="344.7">±1.2</text>
<text x="558.9" y="349">OVER 2000</text>
<text x="577.6" y="349">±2</text>
</g>
<g font-size="2.5" fill="#f0f">
<text x="415.1" y="346.3">.</text>
<text x="530.6" y="346.5">,</text>
<text x="545.8" y="346.4">.</text>
<text x="415.1" y="351.5">.</text>
<text x="530.6" y="351.2">.</text>
<text x="545.8" y="351.3">.</text>
<text x="474.7" y="391.2">---</text>
</g>
<g font-size="2.1" fill="#800000">
<text x="558.5" y="232.4">UNSPECIFIED TOL.(FAB)</text>
<text x="559.5" y="234.7">FOR ANGULAR IN mm.</text>
<text x="558.6" y="253.9">UNSPECIFIED TOL.(FAB)</text>
<text x="560.7" y="256.3">FOR LINEAR IN mm.</text>
<text x="558.7" y="292.3">UNSPECIFIED TOL.(M/C)</text>
<text x="559.6" y="294.7">FOR ANGULAR IN mm.</text>
<text x="558.7" y="313.7">UNSPECIFIED TOL.(M/C)</text>
<text x="560.6" y="316.1">FOR LINEAR IN mm.</text>
</g>
<text font-size="2.1" fill="#f0f" x="7.7" y="409.8" transform="rotate(-90 7.7 409.8)">\\srv01101\ExDM Uploading\2024-25\P24DK\P24DKB014012.dft</text>
</svg>
